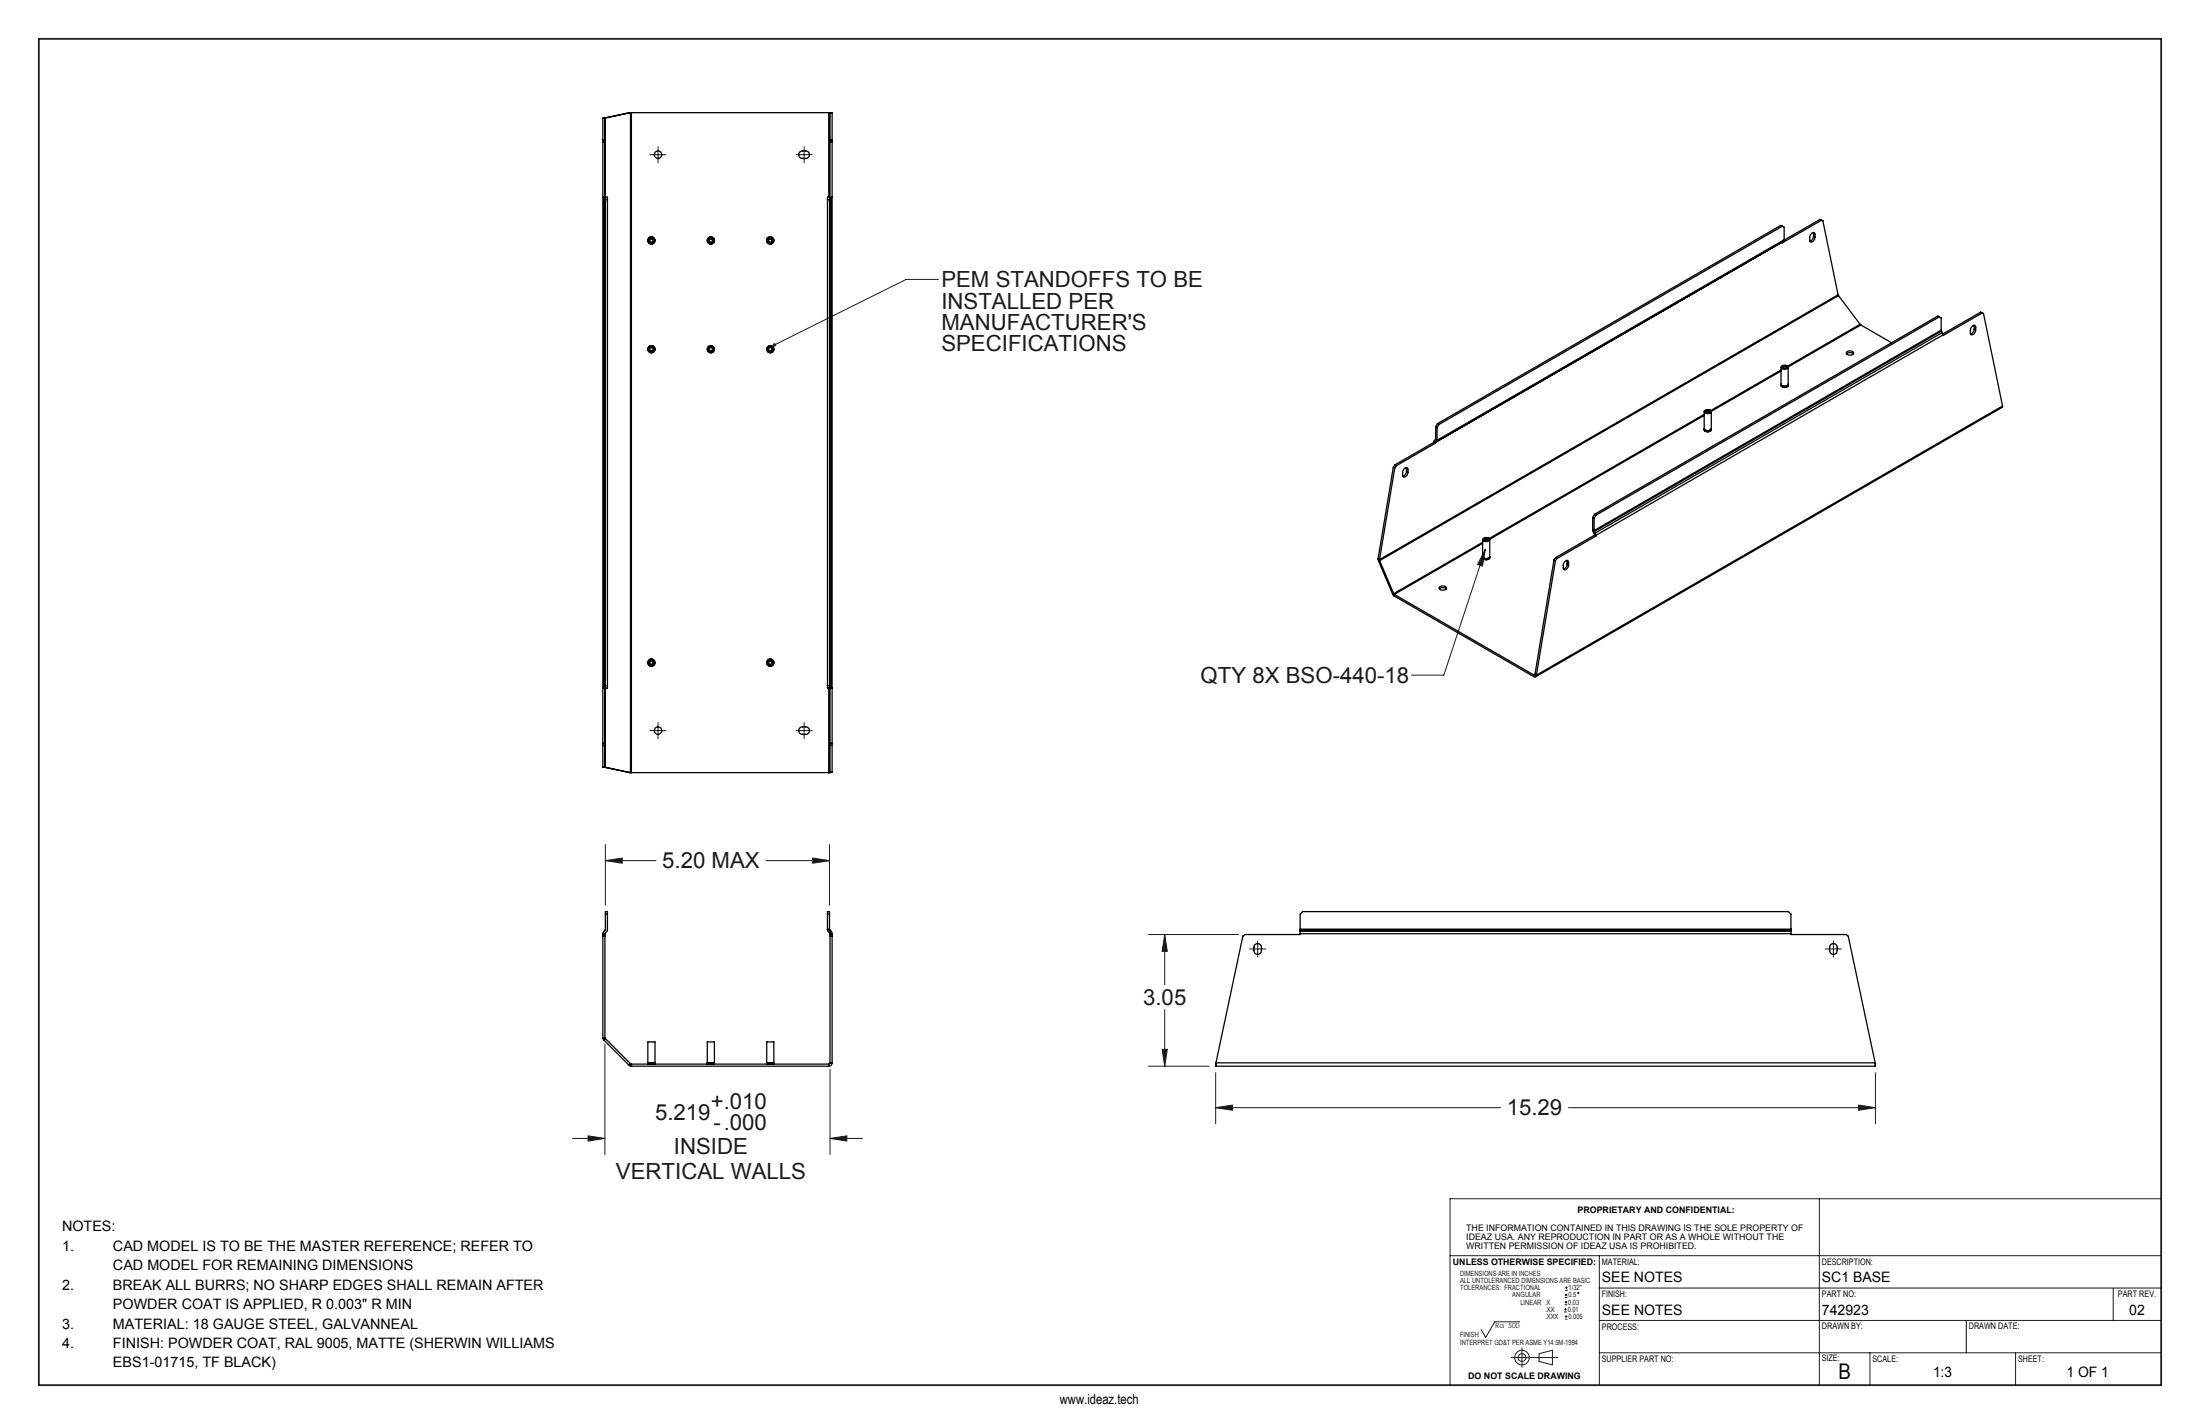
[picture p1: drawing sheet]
<svg xmlns="http://www.w3.org/2000/svg" width="432mm" height="279mm" viewBox="0 0 432 279" stroke-linecap="round" stroke-linejoin="round" font-family="sans-serif">
<g fill="none" stroke="#191924" stroke-width=".2">
<path d="M127.6 30.4h3.1M129.2 28.8v3.1M156.2 30.4h3.2M157.8 28.8v3.1M184.2 54.8h-6.4l-25.8 12.9M291.5 107.8l-.5 3.3-1-.3zM291.5 107.8l-8.1 24.7h-6.4M127.6 143.4h3.1M129.2 141.8v3.1M156.2 143.4h3.2M157.8 141.8v3.1M118.8 168.9l3.3-.5v1z"/>
<path d="M118.8 165.7v11.9M118.8 168.9h10M150.3 168.9h12.5M159.5 168.4l3.3 .5-3.3 .5zM162.8 165.7v11.9M225.4 183.4h17.7M228.6 183.4l.5 3.3h-1zM228.6 183.4v9.8M228.6 198.1v11.1M245.3 186.2h3.1M246.8 184.6v3.2M358.3 186.2h3.1"/>
<path d="M359.8 184.6v3.2M118.7 204.9v21.6M162.9 209.8v16.7M225.4 209.2h11.9M228.1 205.9h1l-.5 3.3zM238.6 217.3l3.3-.5v1zM238.6 210.5v10M238.6 217.3h55.9M307.8 217.3h60.3M364.8 216.8l3.3 .5-3.3 .5zM368.1 210.5v10M112.4 223.4h6.3"/>
<path d="M115.4 222.9l3.3 .5-3.3 .5zM162.9 223.4l3.3-.5v1zM162.9 223.4h6.4M357.1 235.2v36.6M424.1 235.2h-139.5v36.6M284.6 246.4h139.6M298.3 259.3h-4.9l-1.8 3.1-.9-1.5M307 257.4h.5M307 256.9h.5M307.1 256h.5M307.1 255.5h.5M307.1 258.8h.5"/>
<path d="M307.1 258.3h.5M307.1 254.6h.5M307.1 254.1h.5M307.2 253.2h.5M307.2 252.7h.5M307.3 256.6v.6M307.4 255.2v.6M307.4 258.1v.5M307.4 253.8v.5M307.5 252.4v.5M313.9 252.7h110.3M313.9 246.4v25.4"/>
<path d="M313.9 259.1h110.2M414.8 252.7v6.4M296.6 266.4h9.2M298.7 264.4v3.9M302.1 265.6l2.6-.7v2.9l-2.6-.7zM313.9 265.4h110.3M367 265.4v6.4M395.6 265.4v6.4"/>
<circle cx="309.8" cy="253.7" r=".13"/>
<circle cx="298.7" cy="266.4" r="1.43"/>
<circle cx="298.7" cy="266.4" r=".76"/>
</g>
<path d="M385.9 259.1v6.3" fill="none" stroke="#000" stroke-width=".2"/>
<path d="M7.6 7.6h416.6v264.2h-416.6z" fill="none" stroke="#191924" stroke-width=".35"/>
<g fill="#191924">
<path d="M151.8 67.4l-.1 .4 .3-.1-.3 .1a.34 .34 0 0 0 .5 .2 .34 .34 0 0 0 .1-.5 .34 .34 0 0 0-.5-.1zM291.5 107.8l-.5 3.3-1-.3z"/>
<path d="M162.9 223.4l3.3-.5v1zM115.4 222.9l3.3 .5-3.3 .5zM159.5 168.4l3.3 .5-3.3 .5zM118.8 168.9l3.3-.5v1zM364.8 216.8l3.3 .5-3.3 .5zM238.6 217.3l3.3-.5v1zM228.1 205.9h1l-.5 3.3zM228.6 183.4l.5 3.3h-1z"/>
</g>
<g fill="none" stroke="#000" stroke-width=".25">
<path d="M118.3 38.7h.2M118.3 23.2v127.3M118.3 27.4h.4M118.3 27.8h.4M118.3 23.2h.4M118.5 38.7h.7v96.3h-.7M118.5 38.7v96.3M118.5 23.2h-.2M118.5 23.2h.3M118.7 23.2v15.5M118.8 38.7v96.3M118.8 23.2h-.1"/>
<path d="M118.8 23.2v127.3M118.8 39.2h.4M123.5 22.1l-5 1.1M123.5 22.1h.2M123.7 22.1l-4.9 1.1M123.7 22.1v129.5M123.9 22.1h-.2M123.9 22.1h-.4M123.9 22.1v129.5M123.9 22.1h38.8M157 29.8a1.21 1.21 0 0 1 1.9 .6 .74 .74 0 0 1-.7 .7h-.7a.74 .74 0 0 1-.7-.5 .74 .74 0 0 1 .2-.8zM162.4 39.2h.4"/>
<path d="M162.7 22.1l.6 .1M162.7 22.1l.2 .1M162.7 22.1v16.6M162.8 38.7h.3M162.8 38.7v96.3M162.8 38.7h-.4v96.3h.4M162.9 22.2v129.3M162.9 27.4h.4M162.9 27.8h.4M162.9 22.2h.4M163.1 38.7h.2M163.1 38.7v96.3"/>
<path d="M163.3 22.2v129.3M349.8 47.5l-68.1 39.3M349.8 44.4l-67.4 38.9M350.1 47.3l-.3 .2M350.1 47.3l-68.4 39.5M350.2 47.1l-.1 .2M350.2 47.1v-2.5l-.7-.4-67.4 38.9M350.2 47.1l-68.1 39.3M355.9 45.6l.1 .2M356 46.4l-.2 .5-.6 .4M356 45.8l.2 .2M356 46.4l.2 .1"/>
<path d="M356 45.8v.6M356.2 46l-.1-.4a1.13 1.13 0 0 0-.8 1.9 .88 .88 0 0 0 .9-1M356.2 46v.5M357.2 43.1l.3 .1M357.2 43.1l.6 .2M357.2 43.1l-7 4M357.5 43.2l-7.7 4.4v-.1M357.5 43.2l.3 .1M357.8 43.3l3 14.5M360.8 57.8v.2M360.8 57.8l-90 52M360.8 58l-90 52"/>
<path d="M360.8 58l4.3 5.6M349.6 72.1v3.3a.81 .81 0 0 0 1.4 0v-3.3M349.6 75.7v-.1a.78 .78 0 0 0 .7 .4 .78 .78 0 0 0 .7-.4v.1M349.6 72.8l-13.7 7.9M349.6 72.6l-13.8 8M349.6 75.4a.78 .78 0 0 0 .7 .4 .78 .78 0 0 0 .7-.4 .73 .73 0 0 1-.7 .5 .73 .73 0 0 1-.7-.5zM349.6 71.9l.7-.3a.51 .51 0 0 1 .6 .6l-.6 .3a.51 .51 0 0 1-.7-.6zM349.6 75.5a.88 .88 0 0 0 1.3 0M349.6 75.7a.88 .88 0 0 0 1.3 0M349.8 71.9a.49 .49 0 0 1 .5-.1 .49 .49 0 0 1 .4 .4 .49 .49 0 0 1-.5 .1 .49 .49 0 0 1-.4-.4zM350 72.3a.27 .27 0 0 1 .3-.3 .27 .27 0 0 1 .2 .3M362.4 69.1l.7-.3a.53 .53 0 0 1 .7 .6l-.7 .3a.53 .53 0 0 1-.7-.6z"/>
<path d="M362.4 69.4l.7-.2 .7 .2M365.1 63.6l.1 .2M365.1 63.6l-14.2 8.2M365.2 63.8l6.1 3.5M365.2 63.8l-14.2 8.2M380.6 62.2l-67.4 38.9M381 64.8l.1 .2M381 64.8v-2.4l-.6-.4-67.5 38.9M381 64.8l-68.1 39.3M381.1 65l.1 .3M381.1 65l-68.2 39.3M381.2 65.3l.2 .4"/>
<path d="M381.2 65.3l-68.1 39.3M381.4 65.7l-68.2 39.3M387.4 63.8l.1 .2M387.5 64.6l-.2 .5-.5 .4M387.5 64l.3 .2M387.5 64.6l.3 .1M387.5 64v.6M387.8 64.2l-.2-.3a1.13 1.13 0 0 0-.7 1.8 .88 .88 0 0 0 .9-1M387.8 64.2v.5M388.7 61.3l.3 .1M388.7 61.3l-7.4 4.2M388.7 61.3l.6 .2"/>
<path d="M389 61.4l-7.6 4.4v-.1M389 61.4l.3 .1M389.3 61.5l3.7 18.2M393 79.7l-.1 .2-91.5 52.9M393 79.7l-91.4 52.8M273.5 91.7l.3 .1M273.5 91.7l-3 17.9M273.8 91.2l.2 .2M273.8 91.2l-.3 .5M273.8 91.8l-3 18M274 91.4l-.2 .4M276 91.7v.2"/>
<path d="M276 92.5l-.1 .5-.6 .5M276 92.5l.3 .2M276 91.9l.3 .2M276 91.9v.6M276.3 92.1l-.1-.3a1.13 1.13 0 0 0-.8 1.8 .88 .88 0 0 0 .9-.9M276.3 92.1v.6M281.4 86.8l.3 .2M281.4 86.8l-7.6 4.4M281.7 86.8v.2M281.7 87l-7.7 4.4M281.7 86.8h.1M281.8 83.7v2.5l-.3 .3-.1 .3"/>
<path d="M281.8 83.7l.3 .2M282.1 86.4l-.4 .4M282.1 83.9v2.5M282.1 83.1l.3 .2M282.1 83.1l-.3 .6M282.4 83.3l-.3 .6M334.5 84.1a.81 .81 0 0 0 1.4 0M334.5 84.2a.81 .81 0 0 0 1.4 0M334.5 80.8v3.3M334.5 84.1v.1M334.5 84.3v.1M334.5 81.5l-42.1 24.3"/>
<path d="M334.5 81.3l-42.2 24.4M334.5 84.2a.75 .75 0 0 0 .7 .5 .75 .75 0 0 0 .7-.5M334.5 84.1a.78 .78 0 0 0 .7 .4 .78 .78 0 0 0 .7-.4M334.5 84.3a.78 .78 0 0 0 .7 .4 .78 .78 0 0 0 .7-.4M334.5 80.6l.7-.2a.51 .51 0 0 1 .6 .5l-.6 .3a.51 .51 0 0 1-.7-.6zM334.5 84.3a.88 .88 0 0 0 1.3 0M334.5 84.4a.88 .88 0 0 0 1.3 0M334.7 80.7a.49 .49 0 0 1 .6-.2 .49 .49 0 0 1 .3 .4 .49 .49 0 0 1-.5 .2 .49 .49 0 0 1-.4-.4zM334.9 81a.27 .27 0 0 1 .3-.3 .27 .27 0 0 1 .3 .3M335.9 80.8v3.3M335.9 84.1v.1M335.9 84.3v.1"/>
<path d="M270.5 109.6l.1 .5M270.5 109.6l.3 .2M270.6 110.1l2.7 6.5M270.8 109.8v.2M270.8 110l-.2 .1M270.8 110l2.7 6.5M273.3 116.6l.4 .4M273.5 116.5l.2 .1M273.5 116.5l-.2 .1M273.7 117l27.3 15.8M273.7 116.6v.4M273.7 116.6l27.3 15.8"/>
<path d="M282.5 115.2l.7-.2a.53 .53 0 0 1 .7 .6l-.7 .2a.53 .53 0 0 1-.7-.6zM282.5 115.6l.7-.3 .7 .3M291 105.9v3.3a.81 .81 0 0 0 1.4 0v-3.3M291 109.3a.74 .74 0 0 0 .7 .4 .74 .74 0 0 0 .7-.4M291 109.4v.1M291 106.6l-17.3 10M291 106.4l-17.5 10.1M291 109.4a.76 .76 0 0 0 .7 .4 .76 .76 0 0 0 .7-.4 .78 .78 0 0 1-.7 .4 .78 .78 0 0 1-.7-.4M291 109.2a.78 .78 0 0 0 .7 .5 .78 .78 0 0 0 .7-.5M291.1 105.7l.6-.2a.51 .51 0 0 1 .6 .5l-.6 .3a.51 .51 0 0 1-.6-.6zM291.1 109.4a.88 .88 0 0 0 1.2 0M291.1 109.5a.88 .88 0 0 0 1.2 0"/>
<path d="M291.3 105.8a.49 .49 0 0 1 .5-.2 .49 .49 0 0 1 .3 .4 .49 .49 0 0 1-.5 .2 .49 .49 0 0 1-.3-.4zM291.4 106.1a.27 .27 0 0 1 .3-.3 .27 .27 0 0 1 .3 .3M292.4 109.4v.1M305 109.9l.3 .1M305 109.9l-3.7 22.4M305.3 109.4l.3 .2M305.3 109.4l-.3 .5M305.3 110l-3.7 22.5M305.6 109.6l-.3 .4M307.5 109.9l.1 .2M307.6 110.7l-.2 .5-.5 .5M307.6 110.1l.3 .2"/>
<path d="M307.6 110.7l.3 .2M307.6 110.1v.6M307.9 110.3l-.2-.3a1.13 1.13 0 0 0-.7 1.8 .88 .88 0 0 0 .9-.9M307.9 110.3v.6M312.6 103.9l.1 .5M312.6 101.5l.3 .2M312.6 103.9l.3 .2M312.6 101.5v2.4M312.7 104.4l.2 .3M312.9 104.1v.2M312.9 101.7v2.4M312.9 104.7l.1 .3"/>
<path d="M312.9 104.3l.2 .3M312.9 104.3l-.2 .1M312.9 100.9l.3 .2M312.9 100.9l-.3 .6M313 105l.2 .2M313 105l-7.7 4.4M313.1 104.6l.1 .4M313.1 104.6l-.2 .1M313.2 101.1l-.3 .6M313.2 105v.2M313.2 105.2l-7.6 4.4M118.3 135h.2"/>
<path d="M118.7 135v15.5M118.8 134.5h.4M162.4 134.5h.4M162.7 135v16.6M162.8 135h.3M163.1 135h.2M301 132.4v.4M301.3 132.3l-.3 .1M301.3 132.3l.3 .2M301.6 132.5a.32 .32 0 0 1-.2 .3 .32 .32 0 0 1-.4 0M118.3 150.5h.2M118.3 145.9h.4"/>
<path d="M118.3 146.3h.4M118.3 150.5h.4M118.5 150.5h.3M118.5 150.5l5 1.1M118.7 150.5h.1M118.8 150.5l4.9 1.1M123.5 151.6h.4M123.5 151.6h.2M123.7 151.6h.2M123.9 151.6h38.8M157 142.8a1.21 1.21 0 0 1 1.9 .6 .74 .74 0 0 1-.7 .7h-.7a.74 .74 0 0 1-.7-.5 .74 .74 0 0 1 .2-.8zM162.9 151.5l-.2 .1"/>
<path d="M162.9 145.9h.4M162.9 146.3h.4M162.9 151.5h.4M163.3 151.5l-.6 .1M118.8 179.4h.4M162.4 179.4h.4M118.3 183.7h.4M118.3 183.4h.4M162.4 182.3l.2 .5M162.4 182.3h.4M162.4 182.3v-3.4h.4v3.4M162.6 182.8l.2 .2"/>
<path d="M162.8 182.3l.1 .2M162.8 183l.1 25.5M162.9 182.5l-.3 .3M162.9 182.5l.2 .2M162.9 183.7h.4M162.9 183.4h.4M163.1 182.7l.2 .5v25.3M163.1 182.7l-.3 .3M246.3 185.3a.74 .74 0 0 1 .8-.1 .74 .74 0 0 1 .5 .7v.6a.74 .74 0 0 1-.8 .8 .74 .74 0 0 1-.7-.8v-.6zM255.2 182.7v.5M255.2 182.3v.2M255.2 183.2v.2h-10.9l-.4 .3-5.2 24.8"/>
<path d="M255.2 182.3h96.3M255.2 182.3v-2.9l.5-.5h95.3l.5 .5v2.9M255.2 182.5v.2M255.2 183.2h96.3M255.2 182.7h96.3M255.2 182.5h96.3M351.5 182.7v.5M351.5 182.3v.2M351.5 183.2v.2h10.9l.4 .3 5.2 24.8M351.5 182.5v.2M359.3 185.3a.74 .74 0 0 1 .8-.1 .74 .74 0 0 1 .5 .7v.6a.74 .74 0 0 1-.8 .8 .74 .74 0 0 1-.7-.8v-.6zM118.3 203.6l.2 .5"/>
<path d="M118.3 203.6v-20.4l.5-.8v-3.5h.4v3.5l-.5 .8v20.4M118.3 203.6h.4M118.5 204.1l5 4.9M118.7 203.6l.1 .2M118.8 203.8l-.3 .3M118.8 203.8l4.9 4.9M123.5 209l.4 .2M123.7 208.7l.2 .1M123.7 208.7l-.2 .3M123.9 209.2h38.8M123.9 208.8v.4M123.9 208.8h38.8"/>
<path d="M127.2 208.8h1.4M127.2 208.6h1.4v.1h-1.4zM127.2 204.4h1.4v4.1h-1.4zM127.2 208.8h.1M127.2 208.5v.1M127.2 208.7v.1M128.5 208.5v.1M128.5 208.7v.1M128.6 208.8h.1M138.8 208.8h1.4M138.8 204.4h1.4v4.1h-1.4zM138.8 208.6h1.4v.1h-1.4z"/>
<path d="M138.8 208.8h.1M138.9 208.5v.1M138.9 208.7v.1M140.2 208.5v.1M140.2 208.7v.1M140.2 208.8h.1M150.5 208.8h.1M150.5 208.5v.1M150.5 208.7v.1M151.9 208.5h-1.4v-4.1h1.4v4.4h-1.4M151.9 208.6h-1.4v.1h1.4M162.7 208.8v.4"/>
<path d="M162.9 208.5l-.2 .3M162.9 208.5h.4M163.3 208.5a.66 .66 0 0 1-.6 .7M238.6 209.2h129.5M238.7 208.5l-.1 .7M238.7 208.5h129.3M368 208.5l.1 .7"/>
<circle cx="129.2" cy="30.4" r=".74"/>
<circle cx="127.9" cy="47.2" r=".47"/>
<circle cx="127.9" cy="47.2" r=".7"/>
<circle cx="127.9" cy="47.2" r=".32"/>
<circle cx="139.5" cy="47.2" r=".32"/>
<circle cx="139.5" cy="47.2" r=".47"/>
<circle cx="139.5" cy="47.2" r=".7"/>
<circle cx="151.2" cy="47.2" r=".32"/>
<circle cx="151.2" cy="47.2" r=".47"/>
<circle cx="151.2" cy="47.2" r=".7"/>
<circle cx="127.9" cy="68.5" r=".47"/>
<circle cx="127.9" cy="68.5" r=".7"/>
<circle cx="127.9" cy="68.5" r=".32"/>
<circle cx="139.5" cy="68.5" r=".32"/>
<circle cx="139.5" cy="68.5" r=".47"/>
<circle cx="139.5" cy="68.5" r=".7"/>
<circle cx="151.2" cy="68.5" r=".32"/>
<circle cx="151.2" cy="68.5" r=".47"/>
<circle cx="151.2" cy="68.5" r=".7"/>
<circle cx="127.9" cy="130" r=".47"/>
<circle cx="127.9" cy="130" r=".7"/>
<circle cx="127.9" cy="130" r=".32"/>
<circle cx="151.2" cy="130" r=".32"/>
<circle cx="151.2" cy="130" r=".47"/>
<circle cx="151.2" cy="130" r=".7"/>
<circle cx="129.2" cy="143.4" r=".74"/>
</g>
<g font-size="4.4" fill="#191924">
<text x="184.8" y="56.4">PEM STANDOFFS TO BE</text>
<text x="184.8" y="60.5">INSTALLED PER</text>
<text x="184.8" y="64.7">MANUFACTURER'S</text>
<text x="184.8" y="68.9">SPECIFICATIONS</text>
<text x="235.6" y="134">QTY 8X BSO-440-18</text>
<text x="130" y="170.3">5.20 MAX</text>
<text x="224.4" y="197.1">3.05</text>
<text x="128.6" y="219.8">5.219</text>
<text x="139.5" y="217.5">+.010</text>
<text x="140" y="221.6">-.000</text>
<text x="295.7" y="218.8">15.29</text>
<text x="132.3" y="226.5">INSIDE</text>
<text x="120.9" y="231.4">VERTICAL WALLS</text>
</g>
<text font-size="4.2" x="360.8" y="270.7">B</text>
<g font-size="2.8">
<text x="12.2" y="241.6">NOTES:</text>
<text x="12.2" y="245.4">1.</text>
<text x="22.2" y="245.4">CAD MODEL IS TO BE THE MASTER REFERENCE; REFER TO</text>
<text x="22.2" y="249.2">CAD MODEL FOR REMAINING DIMENSIONS</text>
<text x="314.4" y="251.4">SEE NOTES</text>
<text x="357.6" y="251.4">SC1 BASE</text>
<text x="12.2" y="253">2.</text>
<text x="22.2" y="253">BREAK ALL BURRS; NO SHARP EDGES SHALL REMAIN AFTER</text>
<text x="22.2" y="256.8">POWDER COAT IS APPLIED, R 0.003&quot; R MIN</text>
<text x="314.4" y="258">SEE NOTES</text>
<text x="357.6" y="258">742923</text>
<text x="12.2" y="260.7">3.</text>
<text x="22.2" y="260.7">MATERIAL: 18 GAUGE STEEL, GALVANNEAL</text>
<text x="417.9" y="258">02</text>
<text x="12.2" y="264.5">4.</text>
<text x="22.2" y="264.5">FINISH: POWDER COAT, RAL 9005, MATTE (SHERWIN WILLIAMS</text>
<text x="22.2" y="268.3">EBS1-01715, TF BLACK)</text>
<text x="379.4" y="270.1">1:3</text>
<text x="405.6" y="270.1">1 OF 1</text>
</g>
<text font-size="2.7" x="208" y="275.4">www.ideaz.tech</text>
<g font-size="1.8">
<text x="309.6" y="238">PROPRIETARY AND CONFIDENTIAL:</text>
<text x="287.8" y="241.5">THE INFORMATION CONTAINED IN THIS DRAWING IS THE SOLE PROPERTY OF</text>
<text x="287.8" y="243.3">IDEAZ USA. ANY REPRODUCTION IN PART OR AS A WHOLE WITHOUT THE</text>
<text x="287.8" y="245">WRITTEN PERMISSION OF IDEAZ USA IS PROHIBITED.</text>
<text x="285.2" y="248.2">UNLESS OTHERWISE SPECIFIED:</text>
<text x="314.4" y="248.2">MATERIAL:</text>
<text x="357.6" y="248.2">DESCRIPTION:</text>
<text x="314.4" y="254.5">FINISH:</text>
<text x="357.6" y="254.5">PART NO:</text>
<text x="415.7" y="254.5">PART REV.</text>
<text x="314.4" y="260.9">PROCESS:</text>
<text x="357.6" y="260.8">DRAWN BY:</text>
<text x="386.4" y="260.8">DRAWN DATE:</text>
<text x="314.4" y="267.2">SUPPLIER PART NO:</text>
<text x="357.6" y="267">SIZE:</text>
<text x="367.5" y="267.2">SCALE:</text>
<text x="396.1" y="267.2">SHEET:</text>
<text x="288.2" y="270.5">DO NOT SCALE DRAWING</text>
</g>
<g font-size="1.4" fill="#191924">
<text x="286.6" y="250.3">DIMENSIONS ARE IN INCHES</text>
<text x="286.6" y="251.7">ALL UNTOLERANCED DIMENSIONS ARE BASIC</text>
<text x="286.6" y="253.2">TOLERANCES: FRACTIONAL</text>
<text x="296.8" y="254.6">ANGULAR</text>
<text x="298.4" y="256">LINEAR .X</text>
<text x="303.3" y="257.4">.XX</text>
<text x="307.7" y="257.4">0.01</text>
<text x="307.8" y="256">0.03</text>
<text x="307.8" y="254.6">0.5</text>
<text x="307.9" y="253.2">1/32&quot;</text>
<text x="286.6" y="263.8">INTERPRET GD&amp;T PER ASME Y14.5M-1994</text>
<text x="286.6" y="262.4">FINISH</text>
<text x="293.5" y="260.6">Ra 500</text>
<text x="303.3" y="258.8">.XXX</text>
<text x="307.8" y="258.8">0.005</text>
</g>
</svg>
